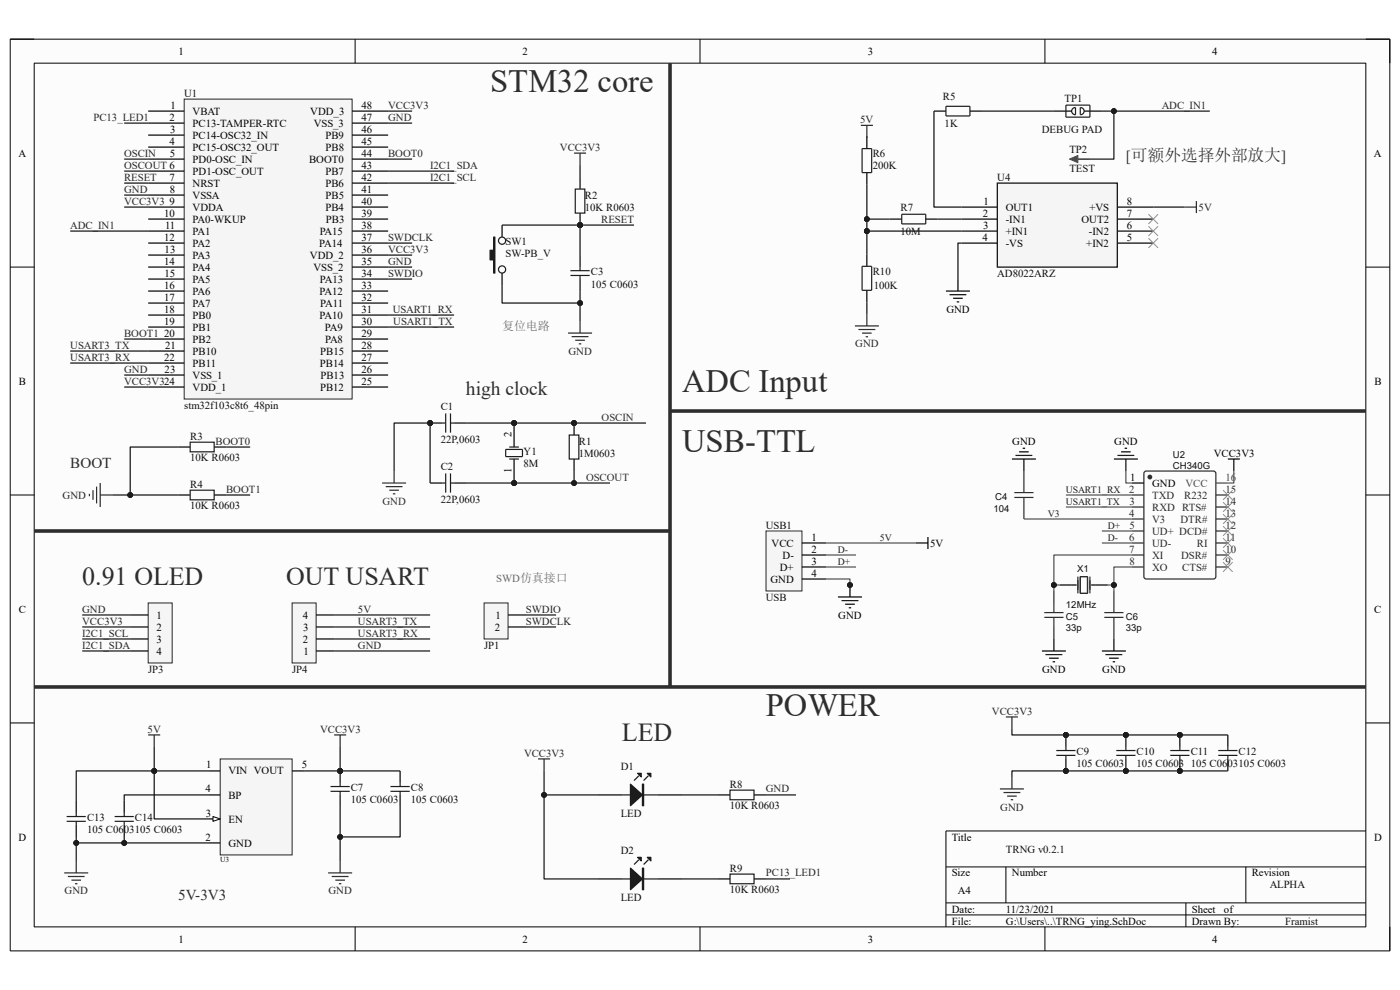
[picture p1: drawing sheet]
<svg xmlns="http://www.w3.org/2000/svg" width="297mm" height="210mm" viewBox="0 0 297 210" stroke-linecap="round" stroke-linejoin="round" font-family="sans-serif">
<path d="M2.2 8.3h292.7v193.4h-292.7z" fill-rule="evenodd" fill="#fcfcfc"/>
<path d="M2.2 8.3h292.7v193.4h-292.7z" fill="none" stroke="#000" stroke-width=".21"/>
<path d="M7.3 13.4h282.5v183.2h-282.5z" fill-rule="evenodd" fill="#fcfcfc"/>
<g fill="none" stroke="#000" stroke-width=".21">
<path d="M2.2 8.3h5.1M7.3 13.4h282.5v183.2h-282.5zM75.3 8.3v5.1M148.5 8.3v5.1M221.7 8.3v5.1M289.8 8.3h5.1v5.1M2.2 56.7h5.1M289.8 56.7h5.1M2.2 105h5.1M289.8 105h5.1M2.2 153.4h5.1M289.8 153.4h5.1"/>
<path d="M289.8 176.3h-89.1v20.3M75.3 196.6v5.1M148.5 196.6v5.1M200.7 183.9h89.1M200.7 191.5h89.1M200.7 194.1h89.1M213.4 183.9v7.6M221.7 196.6v5.1M251.6 191.5v5.1M264.3 183.9v7.6M294.9 196.6v5.1"/>
</g>
<path d="M39.1 21h35.6v63.6h-35.6z" fill-rule="evenodd" fill="#f5f5f5"/>
<path d="M39.1 21h35.6v63.6h-35.6z" fill="none" stroke="#262626" stroke-width=".21"/>
<g fill="none" stroke="#000" stroke-width=".25">
<path d="M31.4 23.6h7.7M31.4 26.1h7.7M31.4 28.7h7.7M31.4 31.2h7.7M31.4 33.8h7.7M31.4 36.3h7.7M31.4 38.8h7.7M74.7 23.6h7.6M74.7 26.1h7.6M74.7 28.7h7.6M74.7 31.2h7.6M74.7 33.8h7.6"/>
<path d="M74.7 36.3h7.6M74.7 38.8h7.6M31.4 41.4h7.7M31.4 43.9h7.7M31.4 46.5h7.7M31.4 49h7.7M31.4 51.6h7.7M31.4 54.1h7.7M31.4 56.7h7.7M31.4 59.2h7.7M74.7 41.4h7.6M74.7 43.9h7.6"/>
<path d="M74.7 46.5h7.6M74.7 49h7.6M74.7 51.6h7.6M74.7 54.1h7.6M74.7 56.7h7.6M74.7 59.2h7.6M31.4 61.7h7.7M31.4 64.3h7.7M31.4 66.8h7.7M31.4 69.4h7.7M31.4 71.9h7.7M31.4 74.5h7.7"/>
<path d="M31.4 77h7.7M31.4 79.6h7.7M74.7 61.7h7.6M74.7 64.3h7.6M74.7 66.8h7.6M74.7 69.4h7.6M74.7 71.9h7.6M74.7 74.5h7.6M74.7 77h7.6M74.7 79.6h7.6M31.4 82.1h7.7M74.7 82.1h7.6"/>
</g>
<circle cx="226.1" cy="163.5" r=".51" fill="#0e0e0e"/>
<circle cx="226.1" cy="163.5" r=".51" fill="none" stroke="#0e0e0e" stroke-width=".21"/>
<circle cx="226.1" cy="155.9" r=".51" fill="#0e0e0e"/>
<circle cx="226.1" cy="155.9" r=".51" fill="none" stroke="#0e0e0e" stroke-width=".21"/>
<path d="M226.1 161v2.5" fill="none" stroke="#000" stroke-width=".25"/>
<circle cx="226.1" cy="163.5" r=".51" fill="#0e0e0e"/>
<circle cx="226.1" cy="163.5" r=".51" fill="none" stroke="#0e0e0e" stroke-width=".21"/>
<path d="M226.1 155.9v2.6" fill="none" stroke="#000" stroke-width=".25"/>
<circle cx="226.1" cy="155.9" r=".51" fill="#0e0e0e"/>
<circle cx="226.1" cy="155.9" r=".51" fill="none" stroke="#0e0e0e" stroke-width=".21"/>
<path d="M224.1 159.2h4.1M226.1 158.5v.7M224.1 160.2h4.1M226.1 160.2v.8" fill="none" stroke="#1c1c1c" stroke-width=".25"/>
<circle cx="238.9" cy="163.5" r=".51" fill="#0e0e0e"/>
<circle cx="238.9" cy="163.5" r=".51" fill="none" stroke="#0e0e0e" stroke-width=".21"/>
<circle cx="238.9" cy="155.9" r=".51" fill="#0e0e0e"/>
<circle cx="238.9" cy="155.9" r=".51" fill="none" stroke="#0e0e0e" stroke-width=".21"/>
<path d="M238.9 161v2.5" fill="none" stroke="#000" stroke-width=".25"/>
<circle cx="238.9" cy="163.5" r=".51" fill="#0e0e0e"/>
<circle cx="238.9" cy="163.5" r=".51" fill="none" stroke="#0e0e0e" stroke-width=".21"/>
<path d="M238.9 155.9v2.6" fill="none" stroke="#000" stroke-width=".25"/>
<circle cx="238.9" cy="155.9" r=".51" fill="#0e0e0e"/>
<circle cx="238.9" cy="155.9" r=".51" fill="none" stroke="#0e0e0e" stroke-width=".21"/>
<path d="M236.8 159.2h4.1M238.9 158.5v.7M236.8 160.2h4.1M238.9 160.2v.8" fill="none" stroke="#1c1c1c" stroke-width=".25"/>
<circle cx="250.3" cy="163.5" r=".51" fill="#0e0e0e"/>
<circle cx="250.3" cy="163.5" r=".51" fill="none" stroke="#0e0e0e" stroke-width=".21"/>
<circle cx="250.3" cy="155.9" r=".51" fill="#0e0e0e"/>
<circle cx="250.3" cy="155.9" r=".51" fill="none" stroke="#0e0e0e" stroke-width=".21"/>
<path d="M250.3 161v2.5" fill="none" stroke="#000" stroke-width=".25"/>
<circle cx="250.3" cy="163.5" r=".51" fill="#0e0e0e"/>
<circle cx="250.3" cy="163.5" r=".51" fill="none" stroke="#0e0e0e" stroke-width=".21"/>
<path d="M250.3 155.9v2.6" fill="none" stroke="#000" stroke-width=".25"/>
<circle cx="250.3" cy="155.9" r=".51" fill="#0e0e0e"/>
<circle cx="250.3" cy="155.9" r=".51" fill="none" stroke="#0e0e0e" stroke-width=".21"/>
<path d="M121 57.4h4.1M121 58.4h4.1M123.1 56.7v.7M123.1 58.4v.8M248.3 159.2h4M250.3 158.5v.7M258.5 159.2h4M260.5 158.5v.7M248.3 160.2h4M250.3 160.2v.8M258.5 160.2h4M260.5 160.2v.8" fill="none" stroke="#1c1c1c" stroke-width=".25"/>
<path d="M123.1 54.1v2.6M123.1 59.2v2.5M260.5 155.9v2.6M260.5 161v2.5" fill="none" stroke="#000" stroke-width=".25"/>
<path d="M212.1 167.4h5.1M212.9 168.1h3.6M213.7 168.9h2M214.4 169.7h.5M214.7 164.8v2.6" fill="none" stroke="#262626" stroke-width=".25"/>
<circle cx="123.1" cy="47.7" r=".51" fill="#0e0e0e"/>
<circle cx="123.1" cy="47.7" r=".51" fill="none" stroke="#0e0e0e" stroke-width=".21"/>
<path d="M123.1 37.6v2.5M123.1 45.2v2.5" fill="none" stroke="#000" stroke-width=".25"/>
<circle cx="123.1" cy="47.7" r=".51" fill="#0e0e0e"/>
<circle cx="123.1" cy="47.7" r=".51" fill="none" stroke="#0e0e0e" stroke-width=".21"/>
<path d="M122 40.1h2.1v5.1h-2.1z" fill="none" stroke="#1c1c1c" stroke-width=".25"/>
<path d="M106.5 47.7v2.6M106.5 57.9v2.6" fill="none" stroke="#000" stroke-width=".25"/>
<path d="M104.7 50.3h.3v7.6h-.3v-2.8h-.7v-2h.7z" fill-rule="evenodd" fill="#1c1c1c"/>
<g fill="none" stroke="#1c1c1c" stroke-width=".25">
<path d="M104.7 50.3h.3v7.6h-.3v-2.8h-.7v-2h.7zM40.3 93.8h5.1v2h-5.1zM40.3 104h5.1v2h-5.1zM132 168.6h7.6M135.5 164.6l-1 1M137.6 164.6l-1.1 1"/>
<circle cx="106.5" cy="57.2" r=".76"/>
<circle cx="106.5" cy="51.1" r=".76"/>
</g>
<path d="M121.8 32.5h2.5M123.1 32.5v2.5M120.5 70.7h5.1M121.3 71.4h3.5M122 72.2h2.1M122.8 72.9h.5M123.1 68.1v2.6M19 104.8v.5M19.7 104v2M20.5 103.2v3.6M21.3 102.5v5.1M21.3 105h2.5" fill="none" stroke="#262626" stroke-width=".25"/>
<path d="M37.8 94.8h2.5M45.4 94.8h2.6M37.8 105h2.5M45.4 105h2.6M126.9 168.6h5.1M139.6 168.6h5.1" fill="none" stroke="#000" stroke-width=".25"/>
<path d="M133.7 166.3l2.6 2.3-2.6 2.3z" fill="#1c1c1c"/>
<path d="M133.7 166.3l2.6 2.3-2.6 2.3zM136.3 166.3h.2v4.6h-.2zM136.4 166.3v4.6" fill="none" stroke="#1c1c1c" stroke-width=".25"/>
<path d="M137.3 164.1h.8v.7z" fill="#1c1c1c"/>
<path d="M137.3 164.1h.8v.7z" fill="none" stroke="#1c1c1c" stroke-width=".25"/>
<path d="M135.3 164.1h.7v.7z" fill="#1c1c1c"/>
<path d="M135.3 164.1h.7v.7zM154.9 167.6h5.1v2.1h-5.1zM154.9 185.4h5.1v2.1h-5.1z" fill="none" stroke="#1c1c1c" stroke-width=".25"/>
<path d="M152.3 168.6h2.6M160 168.6h2.5M152.3 186.5h2.6M160 186.5h2.5" fill="none" stroke="#000" stroke-width=".25"/>
<path d="M114.2 161h2.5M115.4 161v2.5" fill="none" stroke="#262626" stroke-width=".25"/>
<path d="M46.7 161h15.3v20.4h-15.3z" fill-rule="evenodd" fill="#f5f5f5"/>
<path d="M46.7 161h15.3v20.4h-15.3z" fill="none" stroke="#262626" stroke-width=".21"/>
<path d="M44.2 163.5h2.5M44.2 178.8h2.5M44.2 173.7h2.5" fill="none" stroke="#000" stroke-width=".25"/>
<path d="M45.2 173.2l1.5 .5-1.5 .5z" fill="#fbfbfb"/>
<path d="M45.2 173.2l1.5 .5-1.5 .5z" fill="none" stroke="#000" stroke-width=".21"/>
<path d="M16.2 169.9v2.6M16.2 175v2.5M26.3 169.9v2.6M26.4 175v2.5M44.2 168.6h2.5M62 163.5h2.5" fill="none" stroke="#000" stroke-width=".25"/>
<path d="M14.1 173.2h4.1M14.1 174.2h4.1M16.2 172.5v.7M16.2 174.2v.8M24.3 173.2h4.1M24.3 174.2h4.1M26.4 172.5v.7M26.4 174.2v.8" fill="none" stroke="#1c1c1c" stroke-width=".25"/>
<circle cx="72.2" cy="163.5" r=".51" fill="#0e0e0e"/>
<circle cx="72.2" cy="163.5" r=".51" fill="none" stroke="#0e0e0e" stroke-width=".21"/>
<path d="M72.2 163.5v2.6M72.2 168.6v2.6" fill="none" stroke="#000" stroke-width=".25"/>
<circle cx="72.2" cy="163.5" r=".51" fill="#0e0e0e"/>
<circle cx="72.2" cy="163.5" r=".51" fill="none" stroke="#0e0e0e" stroke-width=".21"/>
<path d="M70.1 166.9h4.1M70.1 167.9h4.1M72.2 166.1v.8M72.2 167.9v.7M82.8 166.9h4.1M82.8 167.9h4.1M84.9 166.1v.8M84.9 167.9v.7" fill="none" stroke="#1c1c1c" stroke-width=".25"/>
<path d="M84.9 163.5v2.6M84.9 168.6v2.6" fill="none" stroke="#000" stroke-width=".25"/>
<g fill="none" stroke="#262626" stroke-width=".25">
<path d="M31.4 155.9h2.6M32.7 155.9v2.6M70.9 155.9h2.5M72.2 155.9v2.6M13.6 185.2h5.1M14.4 185.9h3.5M15.2 186.7h2M15.9 187.5h.5M16.2 182.6v2.6M69.6 185.2h5.1M70.4 185.9h3.5M71.1 186.7h2.1"/>
<path d="M71.9 187.5h.5M72.2 182.6v2.6"/>
</g>
<circle cx="109.1" cy="102.5" r=".51" fill="#0e0e0e"/>
<circle cx="109.1" cy="102.5" r=".51" fill="none" stroke="#0e0e0e" stroke-width=".21"/>
<circle cx="109.1" cy="89.7" r=".51" fill="#0e0e0e"/>
<circle cx="109.1" cy="89.7" r=".51" fill="none" stroke="#0e0e0e" stroke-width=".21"/>
<path d="M109.1 97.4v5.1" fill="none" stroke="#000" stroke-width=".25"/>
<circle cx="109.1" cy="102.5" r=".51" fill="#0e0e0e"/>
<circle cx="109.1" cy="102.5" r=".51" fill="none" stroke="#0e0e0e" stroke-width=".21"/>
<path d="M109.1 89.7v5.1" fill="none" stroke="#000" stroke-width=".25"/>
<circle cx="109.1" cy="89.7" r=".51" fill="#0e0e0e"/>
<circle cx="109.1" cy="89.7" r=".51" fill="none" stroke="#0e0e0e" stroke-width=".21"/>
<path d="M107.3 95.3h3.5v1.6h-3.5zM108 94.8h2.1M108 97.4h2.1" fill="none" stroke="#1c1c1c" stroke-width=".25"/>
<circle cx="91.2" cy="89.7" r=".51" fill="#0e0e0e"/>
<circle cx="91.2" cy="89.7" r=".51" fill="none" stroke="#0e0e0e" stroke-width=".21"/>
<path d="M91.2 89.7h2.6M96.3 89.7h2.6" fill="none" stroke="#000" stroke-width=".25"/>
<circle cx="91.2" cy="89.7" r=".51" fill="#0e0e0e"/>
<circle cx="91.2" cy="89.7" r=".51" fill="none" stroke="#0e0e0e" stroke-width=".21"/>
<path d="M93.8 89.7h.8M94.6 87.7v4.1M95.6 87.7v4.1M95.6 89.7h.7M93.8 102.5h.8M94.6 100.4v4.1M95.6 100.4v4.1M95.6 102.5h.7" fill="none" stroke="#1c1c1c" stroke-width=".25"/>
<path d="M91.2 102.5h2.6M96.3 102.5h2.6" fill="none" stroke="#000" stroke-width=".25"/>
<circle cx="121.8" cy="89.7" r=".51" fill="#0e0e0e"/>
<circle cx="121.8" cy="89.7" r=".51" fill="none" stroke="#0e0e0e" stroke-width=".21"/>
<path d="M121.8 89.7v2.6" fill="none" stroke="#000" stroke-width=".25"/>
<circle cx="121.8" cy="89.7" r=".51" fill="#0e0e0e"/>
<circle cx="121.8" cy="89.7" r=".51" fill="none" stroke="#0e0e0e" stroke-width=".21"/>
<path d="M121.8 97.4v2.5M126.9 186.5h5.1M139.6 186.5h5.1" fill="none" stroke="#000" stroke-width=".25"/>
<path d="M120.8 92.3h2v5.1h-2zM132 186.5h7.6M135.5 182.4l-1 1M137.6 182.4l-1.1 1" fill="none" stroke="#1c1c1c" stroke-width=".25"/>
<path d="M83.6 99.9v2.6M81.1 102.5h5.1M81.8 103.2h3.6M82.6 104h2M83.4 104.8h.5" fill="none" stroke="#2e2e2e" stroke-width=".25"/>
<path d="M7.3 145.7h282.5" fill="none" stroke="#2e2e2e" stroke-width=".76" stroke-linecap="butt"/>
<path d="M213.4 152.1h2.6M214.7 152.1v2.5" fill="none" stroke="#262626" stroke-width=".25"/>
<path d="M133.8 184.2l2.5 2.3-2.5 2.2z" fill="#1c1c1c"/>
<path d="M133.8 184.2l2.5 2.3-2.5 2.2zM136.3 184.2h.2v4.5h-.2zM136.4 184.2v4.5" fill="none" stroke="#1c1c1c" stroke-width=".25"/>
<path d="M137.3 181.9h.8v.7z" fill="#1c1c1c"/>
<path d="M137.3 181.9h.8v.7z" fill="none" stroke="#1c1c1c" stroke-width=".25"/>
<path d="M135.3 181.9h.7v.7z" fill="#1c1c1c"/>
<path d="M135.3 181.9h.7v.7z" fill="none" stroke="#1c1c1c" stroke-width=".25"/>
<path d="M142.1 13.4v132.3" fill="none" stroke="#2e2e2e" stroke-width=".76" stroke-linecap="butt"/>
<path d="M242.7 100.2l.5-.3h14.2l.5 .3v22.1l-.2 .5h-14.5l-.5-.2z" fill="none" stroke="#292929" stroke-width=".25"/>
<circle cx="243.9" cy="101.2" r=".38" fill="#292929"/>
<g fill="none" stroke="#292929" stroke-width=".25">
<path d="M217.2 99.9v2.6M217.2 107.6v2.5M240.1 105h2.6M240.1 107.6h2.6M240.1 110.1h2.6M240.1 112.6h2.6M240.1 115.2h2.6M240.1 117.7h2.6M257.9 105h2.6M257.9 107.6h2.6M257.9 110.1h2.6M257.9 112.6h2.6"/>
<path d="M257.9 115.2h2.6M257.9 117.7h2.6M223.6 125.4v2.5M223.6 133v2.6M228.7 122.3v3.6M229.2 122.3h1.5v3.6h-1.5zM231.2 122.3v3.6M236.3 125.4v2.5M236.3 133v2.6M240.1 120.3h2.6M257.9 120.3h2.6"/>
<circle cx="243.9" cy="101.2" r=".38"/>
</g>
<path d="M240.1 102.5h2.6M177.8 126.6h5.1M178.5 127.4h3.6M179.3 128.2h2M180.1 128.9h.5M180.3 124.1v2.5M224.9 124.1h3.5M231.5 124.1h3.5" fill="none" stroke="#000" stroke-width=".25"/>
<path d="M257.9 102.5h2.6" fill="none" stroke="#4c4c4c" stroke-width=".25"/>
<path d="M215.2 104.5h4.1M215.2 105.5h4.1M217.2 102.5v2M217.2 105.5v2.1M221.6 130h4M221.6 131h4M223.6 127.9v2.1M223.6 131v2M234.3 130h4M234.3 131h4M236.3 127.9v2.1M236.3 131v2" fill="none" stroke="#303030" stroke-width=".25"/>
<circle cx="180.3" cy="124.1" r=".51" fill="#0e0e0e"/>
<circle cx="180.3" cy="124.1" r=".51" fill="none" stroke="#0e0e0e" stroke-width=".21"/>
<g fill="none" stroke="#000" stroke-width=".25">
<path d="M214.7 97.4h5.1M215.4 96.6h3.6M216.2 95.9h2M217 95.1h.5M217.2 97.4v2.5M236.3 97.4h5.1M237.1 96.6h3.5M237.8 95.9h2.1M238.6 95.1h.5M238.9 97.4v2.5M260.5 97.4h2.5M261.8 97.4v2.5"/>
<path d="M194.3 115.2h2.6M196.9 113.9v2.6M221 138.1h5.1M221.8 138.9h3.6M222.6 139.6h2M223.6 135.6v2.5M233.8 138.1h5.1M234.5 138.9h3.6M235.3 139.6h2M236.3 135.6v2.5M223.3 140.4h.5M236.1 140.4h.5"/>
</g>
<g fill="none" stroke="#8d8d8d" stroke-width=".21">
<path d="M259.5 104l2 2M259.5 106.5l2 2.1M259.5 109.1l2 2M259.5 111.6l2 2.1M259.5 114.2l2 2M259.5 116.7l2 2.1M259.5 119.3l2 2M261.5 104l-2 2M261.5 106.5l-2 2.1M261.5 109.1l-2 2M261.5 111.6l-2 2.1M261.5 114.2l-2 2"/>
<path d="M261.5 116.7l-2 2.1M261.5 119.3l-2 2"/>
</g>
<path d="M142.1 87.2h147.7" fill="none" stroke="#2e2e2e" stroke-width=".76" stroke-linecap="butt"/>
<path d="M162.5 112.6h7.6v12.8h-7.6z" fill-rule="evenodd" fill="#f5f5f5"/>
<path d="M162.5 112.6h7.6v12.8h-7.6z" fill="none" stroke="#262626" stroke-width=".21"/>
<path d="M170.1 115.2h5.1M170.1 117.7h5.1M170.1 120.3h5.1M170.1 122.8h5.1" fill="none" stroke="#000" stroke-width=".25"/>
<path d="M31.4 127.9h5.1v12.7h-5.1z" fill-rule="evenodd" fill="#f5f5f5"/>
<path d="M31.4 127.9h5.1v12.7h-5.1z" fill="none" stroke="#262626" stroke-width=".21"/>
<path d="M27.6 130.5h3.8M27.6 133h3.8M27.6 135.6h3.8M27.6 138.1h3.8" fill="none" stroke="#000" stroke-width=".25"/>
<path d="M7.3 112.6h134.8" fill="none" stroke="#2e2e2e" stroke-width=".76" stroke-linecap="butt"/>
<path d="M62 127.9h5.1v12.7h-5.1z" fill-rule="evenodd" fill="#f5f5f5"/>
<path d="M62 127.9h5.1v12.7h-5.1z" fill="none" stroke="#262626" stroke-width=".21"/>
<path d="M67.1 138.1h3.8M67.1 135.6h3.8M67.1 133h3.8M67.1 130.5h3.8" fill="none" stroke="#000" stroke-width=".25"/>
<path d="M102.7 127.9h5.1v7.7h-5.1z" fill-rule="evenodd" fill="#f5f5f5"/>
<path d="M102.7 127.9h5.1v7.7h-5.1z" fill="none" stroke="#262626" stroke-width=".21"/>
<path d="M107.8 130.5h3.8M107.8 133h3.8" fill="none" stroke="#000" stroke-width=".25"/>
<path d="M211.6 38.8h25.4v17.9h-25.4z" fill-rule="evenodd" fill="#f5f5f5"/>
<g fill="none" stroke="#000" stroke-width=".25">
<path d="M183.9 29v2.5M183.9 36.6v2.6M211.6 38.8h25.4v17.9h-25.4zM223.6 23.6h3.8M228.7 33.8h2.5M230 23.6h3.8M183.9 54v2.5M188.8 46.5h2.5M196.4 46.5h2.5M204 43.9h7.6M204 46.5h7.6M204 49h7.6"/>
<path d="M204 51.6h7.6M237 43.9h7.7M237 46.5h7.7M237 49h7.7M237 51.6h7.7M183.9 61.6v2.5"/>
</g>
<path d="M182.6 26.6h2.6M183.9 26.6v2.5M251.3 43.9h2.5M253.8 42.7v2.5M181.4 69.1h5.1M182.1 69.9h3.6M182.9 70.7h2M183.7 71.4h.5M183.9 66.6v2.5" fill="none" stroke="#262626" stroke-width=".25"/>
<path d="M182.9 31.5h2v5.1h-2zM226.1 22.3h5.1v2.5h-5.1zM227.6 23l.6-.2v1.5a.77 .77 0 0 1-.8-.4 .77 .77 0 0 1 .2-.9zM229.2 22.8a.77 .77 0 0 1 .8 .8 .77 .77 0 0 1-.8 .7zM182.9 56.5h2v5.1h-2zM191.3 45.5h5.1v2h-5.1z" fill="none" stroke="#1c1c1c" stroke-width=".25"/>
<path d="M226.9 33.8l1.8-.8v1.5z" fill="#4c4c4c"/>
<path d="M226.9 33.8l1.8-.8v1.5z" fill="none" stroke="#4c4c4c" stroke-width=".21"/>
<path d="M198.1 23.6h2.6M205.8 23.6h2.5M203.2 59.2v2.5M200.7 61.7h5.1M201.4 62.5h3.6M202.2 63.3h2M203 64h.5" fill="none" stroke="#000" stroke-width=".25"/>
<path d="M200.7 22.6h5.1v2h-5.1z" fill="none" stroke="#1c1c1c" stroke-width=".25"/>
<path d="M243.6 45.5l2.1 2M243.6 48l2.1 2M243.6 50.5l2.1 2.1M245.7 45.5l-2.1 2M245.7 48l-2.1 2M245.7 50.5l-2.1 2.1" fill="none" stroke="#8d8d8d" stroke-width=".21"/>
<path d="M214.7 154.6v1.3h45.8" fill="none" stroke="#0e0e0e" stroke-width=".25"/>
<circle cx="250.3" cy="155.9" r=".51" fill="#0e0e0e"/>
<circle cx="250.3" cy="155.9" r=".51" fill="none" stroke="#0e0e0e" stroke-width=".21"/>
<circle cx="238.9" cy="155.9" r=".51" fill="#0e0e0e"/>
<circle cx="238.9" cy="155.9" r=".51" fill="none" stroke="#0e0e0e" stroke-width=".21"/>
<circle cx="226.1" cy="155.9" r=".51" fill="#0e0e0e"/>
<circle cx="226.1" cy="155.9" r=".51" fill="none" stroke="#0e0e0e" stroke-width=".21"/>
<path d="M260.5 163.5h-45.8v1.3" fill="none" stroke="#0e0e0e" stroke-width=".25"/>
<circle cx="250.3" cy="163.5" r=".51" fill="#0e0e0e"/>
<circle cx="250.3" cy="163.5" r=".51" fill="none" stroke="#0e0e0e" stroke-width=".21"/>
<circle cx="238.9" cy="163.5" r=".51" fill="#0e0e0e"/>
<circle cx="238.9" cy="163.5" r=".51" fill="none" stroke="#0e0e0e" stroke-width=".21"/>
<circle cx="226.1" cy="163.5" r=".51" fill="#0e0e0e"/>
<circle cx="226.1" cy="163.5" r=".51" fill="none" stroke="#0e0e0e" stroke-width=".21"/>
<path d="M106.5 47.7h16.6v6.4" fill="none" stroke="#0e0e0e" stroke-width=".25"/>
<circle cx="123.1" cy="47.7" r=".51" fill="#0e0e0e"/>
<circle cx="123.1" cy="47.7" r=".51" fill="none" stroke="#0e0e0e" stroke-width=".21"/>
<path d="M123.1 35v2.6M106.5 60.5v3.8h16.6v3.8" fill="none" stroke="#0e0e0e" stroke-width=".25"/>
<circle cx="123.1" cy="64.3" r=".51" fill="#0e0e0e"/>
<circle cx="123.1" cy="64.3" r=".51" fill="none" stroke="#0e0e0e" stroke-width=".21"/>
<path d="M123.1 61.7v2.6" fill="none" stroke="#0e0e0e" stroke-width=".25"/>
<circle cx="123.1" cy="64.3" r=".51" fill="#0e0e0e"/>
<circle cx="123.1" cy="64.3" r=".51" fill="none" stroke="#0e0e0e" stroke-width=".21"/>
<path d="M123.1 47.7h11.4" fill="none" stroke="#0e0e0e" stroke-width=".25"/>
<circle cx="123.1" cy="47.7" r=".51" fill="#0e0e0e"/>
<circle cx="123.1" cy="47.7" r=".51" fill="none" stroke="#0e0e0e" stroke-width=".21"/>
<path d="M48 105h5.1M115.4 163.5v5.1h11.5" fill="none" stroke="#0e0e0e" stroke-width=".25"/>
<circle cx="115.4" cy="168.6" r=".51" fill="#0e0e0e"/>
<circle cx="115.4" cy="168.6" r=".51" fill="none" stroke="#0e0e0e" stroke-width=".21"/>
<path d="M115.4 168.6v17.9h11.5" fill="none" stroke="#0e0e0e" stroke-width=".25"/>
<circle cx="115.4" cy="168.6" r=".51" fill="#0e0e0e"/>
<circle cx="115.4" cy="168.6" r=".51" fill="none" stroke="#0e0e0e" stroke-width=".21"/>
<path d="M44.2 168.6h-17.9v1.3M44.2 163.5h-28v6.4M144.7 168.6h7.6M162.5 168.6h6.4M144.7 186.5h7.6M162.5 186.5h5.1" fill="none" stroke="#0e0e0e" stroke-width=".25"/>
<circle cx="32.7" cy="163.5" r=".51" fill="#0e0e0e"/>
<circle cx="32.7" cy="163.5" r=".51" fill="none" stroke="#0e0e0e" stroke-width=".21"/>
<path d="M32.7 158.5v5" fill="none" stroke="#0e0e0e" stroke-width=".25"/>
<circle cx="32.7" cy="163.5" r=".51" fill="#0e0e0e"/>
<circle cx="32.7" cy="163.5" r=".51" fill="none" stroke="#0e0e0e" stroke-width=".21"/>
<path d="M32.7 163.5v10.2h11.5" fill="none" stroke="#0e0e0e" stroke-width=".25"/>
<circle cx="32.7" cy="163.5" r=".51" fill="#0e0e0e"/>
<circle cx="32.7" cy="163.5" r=".51" fill="none" stroke="#0e0e0e" stroke-width=".21"/>
<path d="M26.4 177.5v1.3" fill="none" stroke="#0e0e0e" stroke-width=".25"/>
<circle cx="26.4" cy="178.8" r=".51" fill="#0e0e0e"/>
<circle cx="26.4" cy="178.8" r=".51" fill="none" stroke="#0e0e0e" stroke-width=".21"/>
<path d="M64.5 163.5h20.4" fill="none" stroke="#0e0e0e" stroke-width=".25"/>
<circle cx="72.2" cy="163.5" r=".51" fill="#0e0e0e"/>
<circle cx="72.2" cy="163.5" r=".51" fill="none" stroke="#0e0e0e" stroke-width=".21"/>
<path d="M72.2 171.2v6.3h12.7v-6.3" fill="none" stroke="#0e0e0e" stroke-width=".25"/>
<circle cx="72.2" cy="177.5" r=".51" fill="#0e0e0e"/>
<circle cx="72.2" cy="177.5" r=".51" fill="none" stroke="#0e0e0e" stroke-width=".21"/>
<path d="M72.2 158.5v5" fill="none" stroke="#0e0e0e" stroke-width=".25"/>
<circle cx="72.2" cy="163.5" r=".51" fill="#0e0e0e"/>
<circle cx="72.2" cy="163.5" r=".51" fill="none" stroke="#0e0e0e" stroke-width=".21"/>
<path d="M72.2 177.5v5.1" fill="none" stroke="#0e0e0e" stroke-width=".25"/>
<circle cx="72.2" cy="177.5" r=".51" fill="#0e0e0e"/>
<circle cx="72.2" cy="177.5" r=".51" fill="none" stroke="#0e0e0e" stroke-width=".21"/>
<path d="M16.2 177.5v1.3h28" fill="none" stroke="#0e0e0e" stroke-width=".25"/>
<circle cx="16.2" cy="178.8" r=".51" fill="#0e0e0e"/>
<circle cx="16.2" cy="178.8" r=".51" fill="none" stroke="#0e0e0e" stroke-width=".21"/>
<circle cx="26.4" cy="178.8" r=".51" fill="#0e0e0e"/>
<circle cx="26.4" cy="178.8" r=".51" fill="none" stroke="#0e0e0e" stroke-width=".21"/>
<path d="M16.2 178.8v3.8" fill="none" stroke="#0e0e0e" stroke-width=".25"/>
<circle cx="16.2" cy="178.8" r=".51" fill="#0e0e0e"/>
<circle cx="16.2" cy="178.8" r=".51" fill="none" stroke="#0e0e0e" stroke-width=".21"/>
<path d="M121.8 99.9v2.6" fill="none" stroke="#0e0e0e" stroke-width=".25"/>
<circle cx="121.8" cy="102.5" r=".51" fill="#0e0e0e"/>
<circle cx="121.8" cy="102.5" r=".51" fill="none" stroke="#0e0e0e" stroke-width=".21"/>
<path d="M82.3 23.6h5.1M82.3 26.1h5.1M82.3 33.8h5.1M82.3 51.6h5.1M82.3 54.1h5.1M82.3 56.7h5.1M82.3 59.2h5.1M48 94.8h5.1M83.6 99.9v-10.2h7.6v12.8M111.6 130.5h6.4M111.6 133h6.4" fill="none" stroke="#0e0e0e" stroke-width=".25"/>
<circle cx="91.2" cy="89.7" r=".51" fill="#0e0e0e"/>
<circle cx="91.2" cy="89.7" r=".51" fill="none" stroke="#0e0e0e" stroke-width=".21"/>
<path d="M26.3 38.8h5.1M26.3 36.3h5.1M26.3 33.8h5.1M26.3 26.1h5.1M26.3 43.9h5.1M26.3 41.4h5.1M26.3 79.6h5.1M26.3 71.9h5.1M26.3 82.1h5.1M23.8 105h14" fill="none" stroke="#0e0e0e" stroke-width=".25"/>
<circle cx="27.6" cy="105" r=".51" fill="#0e0e0e"/>
<circle cx="27.6" cy="105" r=".51" fill="none" stroke="#0e0e0e" stroke-width=".21"/>
<path d="M37.8 94.8h-10.2v10.2" fill="none" stroke="#0e0e0e" stroke-width=".25"/>
<circle cx="27.6" cy="105" r=".51" fill="#0e0e0e"/>
<circle cx="27.6" cy="105" r=".51" fill="none" stroke="#0e0e0e" stroke-width=".21"/>
<path d="M82.3 36.3h14M82.3 38.8h14M17.4 130.5h10.2M17.4 133h10.2M17.4 135.6h10.2M17.4 138.1h10.2" fill="none" stroke="#0e0e0e" stroke-width=".25"/>
<path d="M175.2 122.8h5.1v2.6" fill="none" stroke="#505050" stroke-width=".25"/>
<circle cx="180.3" cy="124.1" r=".51" fill="#0e0e0e"/>
<circle cx="180.3" cy="124.1" r=".51" fill="none" stroke="#0e0e0e" stroke-width=".21"/>
<path d="M175.2 115.2h19.1M175.2 117.7h6.4M175.2 120.3h6.4M223.6 124.1h1.3" fill="none" stroke="#505050" stroke-width=".25"/>
<circle cx="223.6" cy="124.1" r=".51" fill="#0e0e0e"/>
<circle cx="223.6" cy="124.1" r=".51" fill="none" stroke="#0e0e0e" stroke-width=".21"/>
<path d="M235 124.1h1.3v1.3" fill="none" stroke="#505050" stroke-width=".25"/>
<circle cx="236.3" cy="124.1" r=".51" fill="#0e0e0e"/>
<circle cx="236.3" cy="124.1" r=".51" fill="none" stroke="#0e0e0e" stroke-width=".21"/>
<path d="M240.1 120.3h-3.8v3.8" fill="none" stroke="#505050" stroke-width=".25"/>
<circle cx="236.3" cy="124.1" r=".51" fill="#0e0e0e"/>
<circle cx="236.3" cy="124.1" r=".51" fill="none" stroke="#0e0e0e" stroke-width=".21"/>
<path d="M238.9 99.9v2.6h1.2M261.8 99.9v2.6h-1.3M217.2 110.1h22.9M226.1 105h14M226.1 107.6h14M233.8 112.6h6.3M233.8 115.2h6.3" fill="none" stroke="#505050" stroke-width=".25"/>
<path d="M233.8 23.6h22.9M14.9 49h16.5M14.9 74.5h16.5M14.9 77h16.5M82.3 66.8h14M82.3 69.4h14" fill="none" stroke="#0e0e0e" stroke-width=".25"/>
<circle cx="236.3" cy="23.6" r=".51" fill="#0e0e0e"/>
<circle cx="236.3" cy="23.6" r=".51" fill="none" stroke="#0e0e0e" stroke-width=".21"/>
<path d="M98.9 89.7h38.2" fill="none" stroke="#0e0e0e" stroke-width=".25"/>
<circle cx="121.8" cy="89.7" r=".51" fill="#0e0e0e"/>
<circle cx="121.8" cy="89.7" r=".51" fill="none" stroke="#0e0e0e" stroke-width=".21"/>
<circle cx="109.1" cy="89.7" r=".51" fill="#0e0e0e"/>
<circle cx="109.1" cy="89.7" r=".51" fill="none" stroke="#0e0e0e" stroke-width=".21"/>
<path d="M70.9 138.1h20.3M70.9 135.6h20.3M70.9 133h20.3M70.9 130.5h20.3" fill="none" stroke="#0e0e0e" stroke-width=".25"/>
<path d="M240.1 117.7h-16.5v7.7" fill="none" stroke="#505050" stroke-width=".25"/>
<circle cx="223.6" cy="124.1" r=".51" fill="#0e0e0e"/>
<circle cx="223.6" cy="124.1" r=".51" fill="none" stroke="#0e0e0e" stroke-width=".21"/>
<path d="M183.9 29v.1M183.9 49h20.1M198.9 46.5h5.1M244.7 43.9h6.6" fill="none" stroke="#0e0e0e" stroke-width=".25"/>
<circle cx="183.9" cy="49" r=".51" fill="#0e0e0e"/>
<circle cx="183.9" cy="49" r=".51" fill="none" stroke="#0e0e0e" stroke-width=".21"/>
<path d="M183.9 39.2v7.3" fill="none" stroke="#0e0e0e" stroke-width=".25"/>
<circle cx="183.9" cy="46.5" r=".51" fill="#0e0e0e"/>
<circle cx="183.9" cy="46.5" r=".51" fill="none" stroke="#0e0e0e" stroke-width=".21"/>
<path d="M188.8 46.5h-4.9v2.5" fill="none" stroke="#0e0e0e" stroke-width=".25"/>
<circle cx="183.9" cy="46.5" r=".51" fill="#0e0e0e"/>
<circle cx="183.9" cy="46.5" r=".51" fill="none" stroke="#0e0e0e" stroke-width=".21"/>
<circle cx="183.9" cy="49" r=".51" fill="#0e0e0e"/>
<circle cx="183.9" cy="49" r=".51" fill="none" stroke="#0e0e0e" stroke-width=".21"/>
<path d="M198.1 23.6v20.3h5.9M183.9 49v5M183.9 64.1v2.5" fill="none" stroke="#0e0e0e" stroke-width=".25"/>
<circle cx="183.9" cy="49" r=".51" fill="#0e0e0e"/>
<circle cx="183.9" cy="49" r=".51" fill="none" stroke="#0e0e0e" stroke-width=".21"/>
<path d="M236.3 23.6v10.2h-5.1" fill="none" stroke="#0e0e0e" stroke-width=".25"/>
<circle cx="236.3" cy="23.6" r=".51" fill="#0e0e0e"/>
<circle cx="236.3" cy="23.6" r=".51" fill="none" stroke="#0e0e0e" stroke-width=".21"/>
<path d="M208.3 23.6h15.3M204 51.6h-.8v7.6M98.9 102.5h30.5" fill="none" stroke="#0e0e0e" stroke-width=".25"/>
<circle cx="109.1" cy="102.5" r=".51" fill="#0e0e0e"/>
<circle cx="109.1" cy="102.5" r=".51" fill="none" stroke="#0e0e0e" stroke-width=".21"/>
<circle cx="121.8" cy="102.5" r=".51" fill="#0e0e0e"/>
<circle cx="121.8" cy="102.5" r=".51" fill="none" stroke="#0e0e0e" stroke-width=".21"/>
<g font-size="6.9" fill="#2e2e2e">
<text x="104" y="19.5">STM32 core</text>
<text x="144.7" y="83.1">ADC Input</text>
<text x="144.7" y="95.9">USB-TTL</text>
<text x="162.5" y="151.8">POWER</text>
</g>
<g font-size="5.5" fill="#2e2e2e">
<text x="17.4" y="124.2">0.91 OLED</text>
<text x="60.7" y="124.2">OUT USART</text>
<text x="132" y="157.3">LED</text>
</g>
<text font-size="4.1" fill="#2e2e2e" x="98.8" y="83.7">high clock</text>
<g font-size="3.2" fill="#2e2e2e">
<text x="238.8" y="34.2">[可额外选择外部放大]</text>
<text x="14.9" y="99.2">BOOT</text>
<text x="37.8" y="190.8">5V-3V3</text>
</g>
<text font-size="2.5" fill="#676767" x="106.5" y="70.1">复位电路</text>
<g font-size="2.3">
<text x="37.9" y="11.6">1</text>
<text x="110.9" y="11.6">2</text>
<text x="184.1" y="11.6">3</text>
<text x="257.2" y="11.6">4</text>
<text x="36.2" y="23.1">1</text>
<text x="76.7" y="23.1">48</text>
<text x="36" y="25.6">2</text>
<text x="36.1" y="28.2">3</text>
<text x="40.9" y="24.3">VBAT</text>
<text x="40.9" y="26.9">PC13-TAMPER-RTC</text>
<text x="40.9" y="29.4">PC14-OSC32_IN</text>
<text x="65.8" y="24.3">VDD_3</text>
<text x="66.6" y="26.9">VSS_3</text>
<text x="69" y="29.4">PB9</text>
<text x="76.7" y="28.2">46</text>
<text x="76.7" y="25.6">47</text>
<text x="3.9" y="33.2">A</text>
<text x="35.9" y="30.7">4</text>
<text x="36" y="33.2">5</text>
<text x="40.9" y="32">PC15-OSC32_OUT</text>
<text x="40.9" y="34.5">PD0-OSC_IN</text>
<text x="65.6" y="34.5">BOOT0</text>
<text x="69.1" y="32">PB8</text>
<text x="76.7" y="35.8">43</text>
<text x="76.7" y="33.2">44</text>
<text x="76.7" y="30.7">45</text>
<text x="291.5" y="33.2">A</text>
<text x="36" y="38.3">7</text>
<text x="36" y="40.9">8</text>
<text x="40.9" y="37">PD1-OSC_OUT</text>
<text x="40.9" y="39.6">NRST</text>
<text x="69" y="39.6">PB6</text>
<text x="69" y="37">PB7</text>
<text x="76.7" y="40.9">41</text>
<text x="76.7" y="38.3">42</text>
<text x="34.8" y="46">10</text>
<text x="36" y="43.4">9</text>
<text x="40.9" y="42.2">VSSA</text>
<text x="40.9" y="44.7">VDDA</text>
<text x="40.9" y="47.2">PA0-WKUP</text>
<text x="69" y="44.7">PB4</text>
<text x="69.1" y="42.2">PB5</text>
<text x="69.1" y="47.2">PB3</text>
<text x="76.7" y="46">39</text>
<text x="76.7" y="43.4">40</text>
<text x="208.5" y="46">2</text>
<text x="208.7" y="43.4">1</text>
<text x="213.4" y="44.7">OUT1</text>
<text x="213.4" y="47.2">-IN1</text>
<text x="229.4" y="47.2">OUT2</text>
<text x="231.1" y="44.7">+VS</text>
<text x="239.1" y="46">7</text>
<text x="239.1" y="43.4">8</text>
<text x="34.8" y="51.1">12</text>
<text x="34.9" y="53.6">13</text>
<text x="35" y="48.5">11</text>
<text x="40.9" y="49.8">PA1</text>
<text x="40.9" y="52.3">PA2</text>
<text x="67.7" y="52.3">PA14</text>
<text x="67.8" y="49.8">PA15</text>
<text x="76.7" y="53.6">36</text>
<text x="76.7" y="51.1">37</text>
<text x="76.7" y="48.5">38</text>
<text x="208.4" y="51.1">4</text>
<text x="208.6" y="48.5">3</text>
<text x="213.4" y="49.8">+IN1</text>
<text x="213.4" y="52.3">-VS</text>
<text x="230.5" y="52.3">+IN2</text>
<text x="231" y="49.8">-IN2</text>
<text x="239.1" y="51.1">5</text>
<text x="239.1" y="48.5">6</text>
<text x="34.8" y="56.1">14</text>
<text x="34.9" y="58.7">15</text>
<text x="40.9" y="54.9">PA3</text>
<text x="40.9" y="57.4">PA4</text>
<text x="40.9" y="59.9">PA5</text>
<text x="65.7" y="54.9">VDD_2</text>
<text x="66.5" y="57.4">VSS_2</text>
<text x="67.9" y="59.9">PA13</text>
<text x="76.7" y="58.7">34</text>
<text x="76.7" y="56.1">35</text>
<text x="34.8" y="61.3">16</text>
<text x="34.8" y="63.8">17</text>
<text x="40.9" y="62.5">PA6</text>
<text x="40.9" y="65.1">PA7</text>
<text x="67.8" y="62.5">PA12</text>
<text x="67.9" y="65.1">PA11</text>
<text x="76.7" y="63.8">32</text>
<text x="76.7" y="61.3">33</text>
<text x="34.8" y="71.4">20</text>
<text x="34.8" y="66.3">18</text>
<text x="34.8" y="68.9">19</text>
<text x="40.9" y="67.6">PB0</text>
<text x="40.9" y="70.1">PB1</text>
<text x="67.8" y="67.6">PA10</text>
<text x="68.9" y="70.1">PA9</text>
<text x="76.7" y="71.4">29</text>
<text x="76.7" y="68.9">30</text>
<text x="76.7" y="66.3">31</text>
<text x="200.8" y="66.3">GND</text>
<text x="34.8" y="76.5">22</text>
<text x="35" y="74">21</text>
<text x="40.9" y="72.7">PB2</text>
<text x="40.9" y="75.2">PB10</text>
<text x="40.9" y="77.8">PB11</text>
<text x="67.9" y="77.8">PB14</text>
<text x="67.9" y="75.2">PB15</text>
<text x="69" y="72.7">PA8</text>
<text x="76.7" y="76.5">27</text>
<text x="76.7" y="74">28</text>
<text x="4" y="81.6">B</text>
<text x="34.9" y="79">23</text>
<text x="40.9" y="80.3">VSS_1</text>
<text x="40.9" y="82.9">VDD_1</text>
<text x="67.9" y="82.9">PB12</text>
<text x="68" y="80.3">PB13</text>
<text x="76.7" y="81.6">25</text>
<text x="76.7" y="79">26</text>
<text x="291.6" y="81.6">B</text>
<text x="108.5" y="92.8" transform="rotate(-90 108.5 92.8)">2</text>
<text x="214.8" y="94.3">GND</text>
<text x="236.4" y="94.3">GND</text>
<text x="108.5" y="100.3" transform="rotate(-90 108.5 100.3)">1</text>
<text x="239.7" y="101.9">1</text>
<text x="257.5" y="96.9">VCC3V3</text>
<text x="244.4" y="103.2">GND</text>
<text x="163.7" y="116">VCC</text>
<text x="166" y="118.5">D-</text>
<text x="172.2" y="114.7">1</text>
<text x="172.2" y="117.2">2</text>
<text x="172.2" y="119.8">3</text>
<text x="197.4" y="116">5V</text>
<text x="163.4" y="123.6">GND</text>
<text x="165.4" y="121">D+</text>
<text x="172.2" y="122.3">4</text>
<text x="4" y="130">C</text>
<text x="33.2" y="131.2">1</text>
<text x="64.2" y="131.2">4</text>
<text x="105.1" y="131.2">1</text>
<text x="177.8" y="131.2">GND</text>
<text x="291.5" y="130">C</text>
<text x="33.2" y="133.8">2</text>
<text x="33.2" y="136.3">3</text>
<text x="64.2" y="136.3">2</text>
<text x="64.3" y="133.8">3</text>
<text x="104.9" y="133.8">2</text>
<text x="33.2" y="138.9">4</text>
<text x="64.4" y="138.9">1</text>
<text x="221.1" y="142.7">GND</text>
<text x="233.8" y="142.7">GND</text>
<text x="43.8" y="163">1</text>
<text x="48.5" y="164.3">VIN VOUT</text>
<text x="64" y="163">5</text>
<text x="43.6" y="168.1">4</text>
<text x="43.7" y="173.2">3</text>
<text x="48.5" y="169.4">BP</text>
<text x="3.9" y="178.3">D</text>
<text x="43.6" y="178.3">2</text>
<text x="48.5" y="179.6">GND</text>
<text x="48.5" y="174.5">EN</text>
<text x="201.9" y="178.3">Title</text>
<text x="291.5" y="178.3">D</text>
<text x="201.9" y="185.9">Size</text>
<text x="214.7" y="185.9">Number</text>
<text x="265.5" y="185.9">Revision</text>
<text x="203.2" y="189.7">A4</text>
<text x="201.9" y="193.6">Date:</text>
<text x="201.9" y="196.1">File:</text>
<text x="213.4" y="193.6">11/23/2021</text>
<text x="213.4" y="196.1">G:\Users\..\TRNG_ying.SchDoc</text>
<text x="252.9" y="196.1">Drawn By:</text>
<text x="252.9" y="193.6">Sheet</text>
<text x="259.7" y="193.6">of</text>
<text x="37.9" y="199.9">1</text>
<text x="110.9" y="199.9">2</text>
<text x="184.1" y="199.9">3</text>
<text x="257.2" y="199.9">4</text>
</g>
<g font-size="2.3" fill="#0e0e0e">
<text x="39.1" y="20.5">U1</text>
<text x="200" y="21.3">R5</text>
<text x="225.8" y="21.5">TP1</text>
<text x="200.4" y="26.9">1K</text>
<text x="221" y="28.2">DEBUG PAD</text>
<text x="185.2" y="33.3">R6</text>
<text x="185.2" y="35.9">200K</text>
<text x="226.9" y="32.5">TP2</text>
<text x="211.6" y="38.3">U4</text>
<text x="226.9" y="36.5">TEST</text>
<text x="124.1" y="42.2">R2</text>
<text x="124.1" y="44.7">10K R0603</text>
<text x="191.1" y="44.7">R7</text>
<text x="107.3" y="52.1">SW1</text>
<text x="191.1" y="49.8">10M</text>
<text x="107.3" y="54.6">SW-PB_V</text>
<text x="125.3" y="58.4">C3</text>
<text x="185.2" y="58.3">R10</text>
<text x="211.6" y="58.7">AD8022ARZ</text>
<text x="125.3" y="61">105 C0603</text>
<text x="185.4" y="61.3">100K</text>
<text x="39.1" y="86.7">stm32f103c8t6_48pin</text>
<text x="93.5" y="87">C1</text>
<text x="40.3" y="93.3">R3</text>
<text x="93.5" y="94.1">22P,0603</text>
<text x="122.8" y="94.3">R1</text>
<text x="40.3" y="97.9">10K R0603</text>
<text x="93.5" y="99.7">C2</text>
<text x="111.1" y="96.6">Y1</text>
<text x="111.1" y="99.1">8M</text>
<text x="122.8" y="96.9">1M0603</text>
<text x="40.3" y="103.5">R4</text>
<text x="93.5" y="106.8">22P,0603</text>
<text x="40.3" y="108.1">10K R0603</text>
<text x="162.5" y="112.1">USB1</text>
<text x="162.5" y="127.4">USB</text>
<text x="102.7" y="137.6">JP1</text>
<text x="31.4" y="142.7">JP3</text>
<text x="62" y="142.7">JP4</text>
<text x="228.4" y="160.2">C9</text>
<text x="241.1" y="160.2">C10</text>
<text x="252.6" y="160.2">C11</text>
<text x="262.8" y="160.2">C12</text>
<text x="74.4" y="167.9">C7</text>
<text x="87.2" y="167.9">C8</text>
<text x="131.7" y="163.3">D1</text>
<text x="154.9" y="167.1">R8</text>
<text x="228.4" y="162.8">105 C0603</text>
<text x="241.1" y="162.8">105 C0603</text>
<text x="252.6" y="162.8">105 C0603105 C0603</text>
<text x="74.4" y="170.4">105 C0603</text>
<text x="87.2" y="170.4">105 C0603</text>
<text x="131.7" y="173.2">LED</text>
<text x="154.9" y="171.7">10K R0603</text>
<text x="18.5" y="174.2">C13</text>
<text x="18.5" y="176.8">105 C0603105 C0603</text>
<text x="28.6" y="174.2">C14</text>
<text x="131.7" y="181.1">D2</text>
<text x="154.9" y="184.9">R9</text>
<text x="213.4" y="180.8">TRNG v0.2.1</text>
<text x="131.7" y="191.1">LED</text>
<text x="154.9" y="189.5">10K R0603</text>
<text x="269.4" y="188.5">ALPHA</text>
<text x="272.7" y="196.1">Framist</text>
</g>
<g font-size="2.3" fill="#262626">
<text x="82.3" y="23.1">VCC3V3</text>
<text x="246.5" y="23.1">ADC_IN1</text>
<text x="19.8" y="25.6">PC13_LED1</text>
<text x="82.3" y="25.6">GND</text>
<text x="182.5" y="26.1">5V</text>
<text x="26.3" y="33.2">OSCIN</text>
<text x="26.3" y="35.8">OSCOUT 6</text>
<text x="82.3" y="33.2">BOOT0</text>
<text x="91.2" y="35.8">I2C1_SDA</text>
<text x="118.8" y="32">VCC3V3</text>
<text x="26.3" y="38.3">RESET</text>
<text x="26.3" y="40.9">GND</text>
<text x="91.2" y="38.3">I2C1_SCL</text>
<text x="26.3" y="43.4">VCC3V3</text>
<text x="127.6" y="47.2">RESET</text>
<text x="254.3" y="44.7">5V</text>
<text x="14.9" y="48.5">ADC_IN1</text>
<text x="82.3" y="53.6">VCC3V3</text>
<text x="82.3" y="51.1">SWDCLK</text>
<text x="82.3" y="56.1">GND</text>
<text x="82.3" y="58.7">SWDIO</text>
<text x="26.3" y="71.4">BOOT1</text>
<text x="83.3" y="66.3">USART1_RX</text>
<text x="83.4" y="68.9">USART1_TX</text>
<text x="14.9" y="74">USART3_TX</text>
<text x="14.9" y="76.5">USART3_RX</text>
<text x="120.6" y="75.2">GND</text>
<text x="181.4" y="73.7">GND</text>
<text x="26.3" y="79">GND</text>
<text x="26.3" y="81.6">VCC3V324</text>
<text x="45.7" y="94.3">BOOT0</text>
<text x="13.3" y="105.8">GND</text>
<text x="48" y="104.5">BOOT1</text>
<text x="17.4" y="130">GND</text>
<text x="75.9" y="130">5V</text>
<text x="111.6" y="130">SWDIO</text>
<text x="17.4" y="132.5">VCC3V3</text>
<text x="17.4" y="135">I2C1_SCL</text>
<text x="17.4" y="137.6">I2C1_SDA</text>
<text x="75.9" y="132.5">USART3_TX</text>
<text x="75.9" y="135">USART3_RX</text>
<text x="75.9" y="137.6">GND</text>
<text x="111.6" y="132.5">SWDCLK</text>
<text x="31.3" y="155.4">5V</text>
<text x="67.9" y="155.4">VCC3V3</text>
<text x="210.4" y="151.6">VCC3V3</text>
<text x="111.2" y="160.5">VCC3V3</text>
<text x="162.5" y="168.1">GND</text>
<text x="212.2" y="172">GND</text>
<text x="162.5" y="185.9">PC13_LED1</text>
<text x="13.7" y="189.7">GND</text>
<text x="69.7" y="189.7">GND</text>
</g>
<g font-size="2.3" fill="#2e2e2e">
<text x="127.6" y="89.2">OSCIN</text>
<text x="124.3" y="101.9">OSCOUT</text>
<text x="81.2" y="107.1">GND</text>
</g>
<g font-size="2.3" fill="#4c4c4c">
<text x="260" y="101.9">16</text>
<text x="251.5" y="103.2">VCC</text>
</g>
<g font-size="2.3" fill="#292929">
<text x="239.6" y="104.5">2</text>
<text x="239.6" y="107.1">3</text>
<text x="244.4" y="105.8">TXD</text>
<text x="251.2" y="105.8">R232</text>
<text x="260" y="107.1">14</text>
<text x="260" y="104.5">15</text>
<text x="239.6" y="109.6">4</text>
<text x="239.6" y="112.1">5</text>
<text x="244.4" y="108.3">RXD RTS#</text>
<text x="244.4" y="110.9">V3</text>
<text x="244.4" y="113.4">UD+ DCD#</text>
<text x="250.4" y="110.9">DTR#</text>
<text x="260" y="112.1">12</text>
<text x="260" y="109.6">13</text>
<text x="239.6" y="114.7">6</text>
<text x="239.6" y="117.2">7</text>
<text x="239.6" y="119.8">8</text>
<text x="244.4" y="116">UD-</text>
<text x="244.4" y="118.5">XI</text>
<text x="250.6" y="118.5">DSR#</text>
<text x="253.9" y="116">RI</text>
<text x="260" y="119.8">9</text>
<text x="260" y="117.2">10</text>
<text x="260" y="114.7">11</text>
<text x="244.4" y="121">XO</text>
<text x="250.8" y="121">CTS#</text>
</g>
<text font-size="2.3" fill="#676767" x="105.2" y="123.5">SWD仿真接口</text>
<g font-size="2.1" fill="#1c1c1c">
<text x="226.1" y="104.6">USART1_RX</text>
<text x="226.1" y="107.1">USART1_TX</text>
<text x="222.3" y="109.6">V3</text>
<text x="235" y="112.2">D+</text>
<text x="177.8" y="119.8">D+</text>
<text x="177.8" y="117.3">D-</text>
<text x="186.7" y="114.7">5V</text>
<text x="235" y="114.7">D-</text>
</g>
<g font-size="2" fill="#0e0e0e">
<text x="248.8" y="97.2">U2</text>
<text x="248.8" y="99.4">CH340G</text>
<text x="211.1" y="106.1">C4</text>
<text x="210.8" y="108.7">104</text>
<text x="228.5" y="121.4">X1</text>
<text x="226.1" y="131.6">C5</text>
<text x="226.1" y="129.1">12MHz</text>
<text x="238.8" y="131.6">C6</text>
<text x="226.1" y="133.9">33p</text>
<text x="238.8" y="133.9">33p</text>
</g>
<text font-size="1.6" fill="#0e0e0e" x="46.7" y="182.8">U3</text>
</svg>
